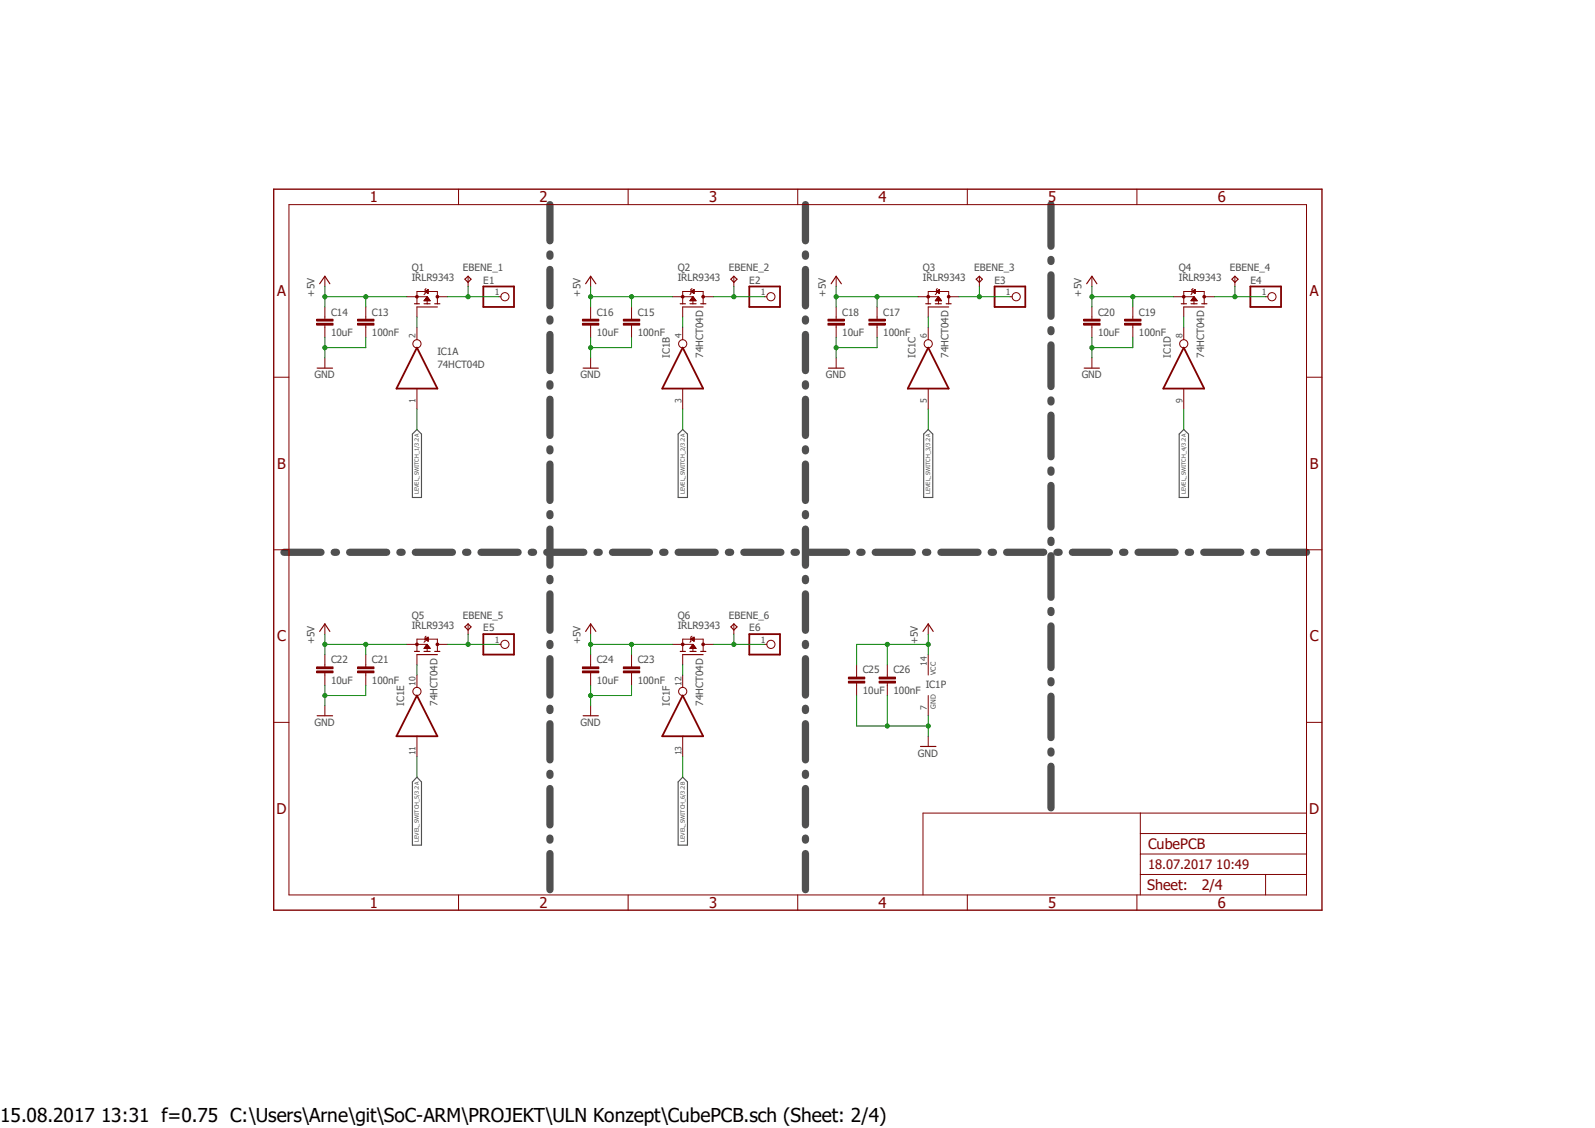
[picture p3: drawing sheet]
<svg xmlns="http://www.w3.org/2000/svg" width="297mm" height="210mm" viewBox="0 0 297 210" stroke-linecap="round" stroke-linejoin="round" font-family="sans-serif">
<path d="M50.6 35l195.9 134.9M246.5 35l-195.9 134.9" fill="none" stroke="#fff" stroke-width=".19"/>
<g fill="none" stroke="#505050" stroke-width="1.4">
<path d="M102.4 38.1v6.7M150 38.1v6.7M195.7 38.1v7.7M102.4 47.3v.4M102.4 50.2v6.7M102.4 59.4v.4M150 47.3v.4M150 50.2v6.7M150 59.4v.4M195.7 48.3v.4M195.7 51.2v7.7M102.4 62.3v6.7"/>
<path d="M102.4 71.5v.4M102.4 74.3v6.8M150 62.3v6.7M150 71.5v.4M150 74.3v6.8M195.7 61.4v.4M195.7 64.2v7.8M195.7 74.5v.3M195.7 77.3v7.7M102.4 83.6v.3M102.4 86.4v6.8M102.4 95.6v.4"/>
<path d="M102.4 98.5v6.7M150 83.6v.3M150 86.4v6.8M150 95.6v.4M150 98.5v6.7M195.7 87.5v.4M195.7 90.4v7.7M52.9 102.8h6.9M62.2 102.8h.5M65.1 102.8h6.9M74.5 102.8h.4M77.3 102.8h6.9"/>
<path d="M86.7 102.8h.4M89.6 102.8h6.9M98.9 102.8h.5M101.8 102.8h6.9M102.4 107.7v.4M102.4 110.6v6.7M102.4 119.8v.4M111.2 102.8h.4M114 102.8h6.9M123.4 102.8h.4M126.3 102.8h6.9M135.6 102.8h.5"/>
<path d="M138.5 102.8h6.9M147.9 102.8h.4M150 107.7v.4M150 110.6v6.7M150 119.8v.4M150.7 102.8h6.9M160.1 102.8h.4M163 102.8h6.9M172.3 102.8h.5M175.2 102.8h6.9M184.6 102.8h.4M187.5 102.8h6.9"/>
<path d="M195.7 100.6v.4M195.7 103.5v7.7M195.7 113.7v.3M195.7 116.5v7.8M196.8 102.8h.4M199.7 102.8h6.9M209 102.8h.5M211.9 102.8h6.9M221.3 102.8h.4M224.2 102.8h6.9M233.5 102.8h.4M236.4 102.8h6.9"/>
<path d="M102.4 122.6v6.8M102.4 131.9v.4M102.4 134.7v6.8M150 122.6v6.8M150 131.9v.4M150 134.7v6.8M195.7 126.7v.4M195.7 129.6v7.7M195.7 139.8v.4M102.4 144v.4M102.4 146.8v6.8M102.4 156v.4"/>
<path d="M102.4 158.9v6.8M150 144v.4M150 146.8v6.8M150 156v.4M150 158.9v6.8M195.7 142.7v7.7"/>
</g>
<path d="M77.6 80l.9 .8v11.8h-1.7v-11.8zM126.3 80.8l.8-.8 .9 .8v11.8h-1.7zM172 80.8l.8-.8 .9 .8v11.8h-1.7zM219.6 80.8l.8-.8 .9 .8v11.8h-1.7zM77.6 144.7l.9 .9v11.8h-1.7v-11.8zM127.1 144.7l.9 .9v11.8h-1.7v-11.8z" fill="none" stroke="#505050" stroke-width=".21"/>
<g fill="none" stroke="#800000" stroke-width=".19">
<path d="M53.8 38.1h189.5v128.5h-189.5zM85.4 35.2v2.9M117 35.2v2.9M148.5 35.2v2.9M180.1 35.2v2.9M211.7 35.2v2.9M77.6 55.2h1.9v1.4M77.6 56.6v-2.3h3.8v2.3M79.3 53.7l-.1 .2v.8l-.2 .2M92.9 55.2h.4M51 70.2h2.8M243.3 70.2h2.9"/>
<path d="M51 102.4h2.8M243.3 102.4h2.9M51 134.5h2.8M243.3 134.5h2.9M212.3 151.4v15.2M212.3 159h31M212.3 155.2h31M243.3 151.4h-71.4v15.2M85.4 166.6v2.9M117 166.6v2.9M148.5 166.6v2.9M180.1 166.6v2.9"/>
<path d="M211.7 166.6v2.9M212.3 162.8h31M235.7 162.8v3.8"/>
<circle cx="94" cy="55.2" r=".76"/>
</g>
<path d="M51 35.2h195.2v134.3h-195.2z" fill="none" stroke="#800000" stroke-width=".25"/>
<path d="M90 53.3h5.7v3.8h-5.7z" fill="none" stroke="#800000" stroke-width=".34"/>
<path d="M77.2 56.6h.9M77.6 57.1h3.8M79 56.6h1.1M80.9 56.6h1" fill="none" stroke="#800000" stroke-width=".21"/>
<circle cx="77.6" cy="55.2" r=".25" fill="#800000"/>
<circle cx="77.6" cy="55.2" r=".25" fill="none" stroke="#800000" stroke-width=".19"/>
<circle cx="81.5" cy="55.2" r=".25" fill="#800000"/>
<g fill="none" stroke="#800000" stroke-width=".19">
<path d="M59 59.4h3v.4h-3zM60.5 51.4v1.9M60.5 57.1v2.3M66.6 59.4h3v.4h-3zM68.1 57.1v2.3M75.7 55.2h1.9M77.6 57.1v1.9M79 56h1.1M79 55.9h1.1M79.1 55.8h.9M79.2 54.3l.5-.4v.8zM79.2 54.3h.5"/>
<path d="M79.2 55.8h.7M79.2 55.7h.7M79.2 54.2h.5M79.2 55.6h.6M79.3 54.4h.4M79.3 55.6h.5M79.3 54.1h.4M79.3 55.5h.5M79.4 54.4h.3M79.4 55.5h.3M79.4 54.1h.3M79.4 55.4h.3"/>
<path d="M79.5 54.5h.2M79.5 55.3h.1M79.5 54h.2M79.5 55.2l.6 .8h-1.1zM79.6 54.6h.1M79.8 53.9l-.2 .1M81.4 55.2h2M87.2 51.4v1.9M127.1 55.2h1.9v1.4M127.1 56.6v-2.3h3.8v2.3M128.9 53.7l-.2 .2v.8l-.2 .2M142.4 55.2h.4"/>
<path d="M59 60.2h3v.3h-3zM60.5 60.5v2.3M60.5 66.6v1.9M66.6 60.2h3v.3h-3zM68.1 60.5v2.3M77.6 60.9v2.3M77.6 72.3v3.9"/>
<circle cx="81.5" cy="55.2" r=".25"/>
<circle cx="143.6" cy="55.2" r=".76"/>
<circle cx="77.6" cy="64" r=".76"/>
</g>
<path d="M59.5 52.8l1-1.4 .9 1.4M86.6 52l.6-.6 .5 .6-.5 .6zM126.7 56.6h.9M127.1 57.1h3.8M128.5 56.6h1.1M130.5 56.6h.9M59.1 68.5h2.8" fill="none" stroke="#800000" stroke-width=".21"/>
<path d="M59 59.6h3M66.6 59.6h3M139.5 53.3h5.7v3.8h-5.7zM59 60.4h3M66.6 60.4h3M77.6 64.7l3.8 7.6h-7.6z" fill="none" stroke="#800000" stroke-width=".34"/>
<circle cx="127.1" cy="55.2" r=".25" fill="#800000"/>
<circle cx="127.1" cy="55.2" r=".25" fill="none" stroke="#800000" stroke-width=".19"/>
<circle cx="130.9" cy="55.2" r=".25" fill="#800000"/>
<g fill="none" stroke="#800000" stroke-width=".19">
<path d="M108.5 59.4h3v.4h-3zM110 51.4v1.9M110 57.1v2.3M116.1 59.4h3v.4h-3zM117.6 57.1v2.3M125.2 55.2h1.9M127.1 57.1v1.9M128.5 56h1.1M128.5 55.9h1M128.6 55.8h.9M128.7 54.3l.5-.4v.8zM128.7 55.8h.7"/>
<path d="M128.7 54.3h.5M128.7 55.7h.7M128.7 55.6h.6M128.8 54.2h.4M128.8 55.6h.5M128.8 54.4h.4M128.8 55.5h.4M128.9 54.1h.3M128.9 55.5h.3M128.9 54.4h.3M128.9 55.4h.3M128.9 55.3h.2"/>
<path d="M129 54.5h.2M129 55.3h.1M129 54h.2M129 55.2l.6 .8h-1.1zM129.1 54.5h.1M129.1 54h.1M129.2 54.6h.1M130.9 55.2h1.9M136.7 51.4v1.9M172.8 55.2h2v1.4M172.8 56.6v-2.3h3.9v2.3M174.5 53.7l-.1 .2v.8l-.2 .2"/>
<path d="M188.1 55.2h.4M108.5 60.2h3v.3h-3zM110 60.5v2.3M110 66.6v1.9M116.1 60.2h3v.3h-3zM117.6 60.5v2.3"/>
<circle cx="130.9" cy="55.2" r=".25"/>
<circle cx="189.2" cy="55.2" r=".76"/>
</g>
<path d="M109.1 52.8l.9-1.4 1 1.4M136.7 51.4l.5 .6-.5 .6-.6-.6zM172.4 56.6h.9M172.8 57.1h3.9M174.2 56.6h1.1M176.2 56.6h.9M108.6 68.5h2.8" fill="none" stroke="#800000" stroke-width=".21"/>
<path d="M108.5 59.6h3M116.1 59.6h3M185.2 53.3h5.7v3.8h-5.7zM108.5 60.4h3M116.1 60.4h3" fill="none" stroke="#800000" stroke-width=".34"/>
<circle cx="172.8" cy="55.2" r=".25" fill="#800000"/>
<circle cx="172.8" cy="55.2" r=".25" fill="none" stroke="#800000" stroke-width=".19"/>
<circle cx="176.7" cy="55.2" r=".25" fill="#800000"/>
<g fill="none" stroke="#800000" stroke-width=".19">
<path d="M154.2 59.4h3v.4h-3zM155.7 51.4v1.9M155.7 57.1v2.3M161.8 59.4h3v.4h-3zM163.3 57.1v2.3M170.9 55.2h1.9M172.8 57.1v1.9M174.2 56h1.1M174.2 55.9h1.1M174.3 55.8h.9M174.4 54.3l.5-.4v.8zM174.4 55.8h.7"/>
<path d="M174.4 54.3h.5M174.4 55.7h.7M174.5 55.6h.5M174.5 54.4h.4M174.5 54.2h.4M174.5 55.5h.5M174.6 54.4h.3M174.6 54.1h.3M174.6 55.5h.3M174.6 55.4h.3M174.7 54.5h.2M174.7 54.1h.2"/>
<path d="M174.7 55.3h.1M174.8 54.5h.1M174.8 54h.1M174.8 55.2l.5 .8h-1.1zM174.8 54.6h.1M175 53.9l-.2 .1M176.7 55.2h1.9M182.4 51.4v1.9M220.4 55.2h1.9v1.4M220.4 56.6v-2.3h3.8v2.3M222.2 53.7l-.2 .2v.8l-.2 .2M235.7 55.2h.4"/>
<path d="M154.2 60.2h3v.3h-3zM155.7 60.5v2.3M155.7 66.6v1.9M161.8 60.2h3v.3h-3zM163.3 60.5v2.3"/>
<circle cx="176.7" cy="55.2" r=".25"/>
<circle cx="236.9" cy="55.2" r=".76"/>
</g>
<path d="M154.8 52.8l.9-1.4 1 1.4M181.8 52l.6-.6 .5 .6-.5 .6zM220 56.6h.9M220.4 57.1h3.8M221.8 56.6h1.1M223.8 56.6h.9M154.3 68.5h2.8" fill="none" stroke="#800000" stroke-width=".21"/>
<path d="M154.2 59.6h3M161.8 59.6h3M232.8 53.3h5.7v3.8h-5.7zM154.2 60.4h3M161.8 60.4h3" fill="none" stroke="#800000" stroke-width=".34"/>
<circle cx="220.4" cy="55.2" r=".25" fill="#800000"/>
<circle cx="220.4" cy="55.2" r=".25" fill="none" stroke="#800000" stroke-width=".19"/>
<circle cx="224.2" cy="55.2" r=".25" fill="#800000"/>
<g fill="none" stroke="#800000" stroke-width=".19">
<path d="M201.8 59.4h3.1v.4h-3.1zM203.3 51.4v1.9M203.3 57.1v2.3M209.4 59.4h3.1v.4h-3.1zM210.9 57.1v2.3M218.5 55.2h1.9M220.4 57.1v1.9M221.8 56h1.1M221.8 55.9h1.1M221.9 55.8h.9M222 54.3l.5-.4v.8zM222 55.8h.8"/>
<path d="M222 54.3h.5M222 55.7h.7M222 55.6h.6M222.1 54.2h.4M222.1 55.6h.5M222.1 54.4h.4M222.1 55.5h.4M222.2 54.1h.3M222.2 55.5h.3M222.2 54.4h.3M222.2 55.4h.3M222.2 55.3h.2"/>
<path d="M222.3 54.5h.2M222.3 55.3h.1M222.3 54h.2M222.3 55.2l.6 .8h-1.1zM222.4 54.5h.1M222.4 54h.1M222.5 54.6h.1M224.2 55.2h1.9M230 51.4v1.9M201.8 60.2h3.1v.3h-3.1zM203.3 60.5v2.3M203.3 66.6v1.9"/>
<path d="M209.4 60.2h3.1v.3h-3.1zM210.9 60.5v2.3M77.6 120h1.9v1.3M79.3 118.4l-.1 .2v.8l-.2 .2M92.9 120h.4M77.6 121.3v-2.3h3.8v2.3"/>
<circle cx="224.2" cy="55.2" r=".25"/>
<circle cx="94" cy="120" r=".76"/>
</g>
<path d="M202.4 52.8l.9-1.4 1 1.4M229.4 52l.6-.6 .5 .6-.5 .6zM201.9 68.5h2.8M77.2 121.3h.9M77.6 121.9h3.8M79 121.3h1.1M80.9 121.3h1" fill="none" stroke="#800000" stroke-width=".21"/>
<path d="M201.8 59.6h3.1M209.4 59.6h3.1M201.8 60.4h3.1M209.4 60.4h3.1M90 118.1h5.7v3.8h-5.7z" fill="none" stroke="#800000" stroke-width=".34"/>
<circle cx="77.6" cy="120" r=".25" fill="#800000"/>
<circle cx="77.6" cy="120" r=".25" fill="none" stroke="#800000" stroke-width=".19"/>
<circle cx="81.5" cy="120" r=".25" fill="#800000"/>
<g fill="none" stroke="#800000" stroke-width=".19">
<path d="M60.5 116.2v1.9M75.7 120h1.9M79.2 119l.5-.4v.8zM79.2 119h.5M79.2 119.1h.5M79.3 118.9h.4M79.3 119.1h.4M79.4 118.9h.3M79.4 119.2h.3M79.5 118.8h.2M79.5 119.3h.2M79.5 118.7h.2"/>
<path d="M79.5 120l.6 .7h-1.1zM79.6 119.3h.1M79.6 118.7h.1M79.7 119.4h.1M81.4 120h2M87.2 116.2v1.9M127.1 120h1.9v1.3M128.9 118.4l-.2 .2v.8l-.2 .2M142.4 120h.4M59 124.9h3v.4h-3zM59 124.2h3v.3h-3zM60.5 121.9v2.3"/>
<path d="M60.5 125.3v2.3M60.5 131.4v1.9M66.6 124.9h3v.4h-3zM66.6 124.2h3v.3h-3zM68.1 121.9v2.3M68.1 125.3v2.3M77.6 121.9v1.9M79 120.6h1.1M79.1 120.6h.9M79.1 120.5h.9M79.2 120.4h.7M79.2 120.4h.6"/>
<path d="M79.3 120.3h.5M79.4 120.2h.3M79.4 120.1h.2M79.5 120.1h.1M79.5 120h.1M127.1 121.3v-2.3h3.8v2.3"/>
<circle cx="81.5" cy="120" r=".25"/>
<circle cx="143.6" cy="120" r=".76"/>
</g>
<path d="M59.5 117.6l1-1.4 .9 1.4M86.6 116.7l.6-.5 .5 .5-.5 .6zM59.1 133.3h2.8M126.7 121.3h.9M127.1 121.9h3.8M128.5 121.3h1.1M130.5 121.3h.9" fill="none" stroke="#800000" stroke-width=".21"/>
<path d="M139.5 118.1h5.7v3.8h-5.7zM59 125.1h3M59 124.3h3M66.6 125.1h3M66.6 124.3h3" fill="none" stroke="#800000" stroke-width=".34"/>
<circle cx="127.1" cy="120" r=".25" fill="#800000"/>
<circle cx="127.1" cy="120" r=".25" fill="none" stroke="#800000" stroke-width=".19"/>
<circle cx="130.9" cy="120" r=".25" fill="#800000"/>
<g fill="none" stroke="#800000" stroke-width=".19">
<path d="M127.1 60.9v2.3M127.1 72.3v3.9M172.8 60.9v2.3M172.8 72.3v3.9M220.4 60.9v2.3M220.4 72.3v3.9M110 116.2v1.9M125.2 120h1.9M128.7 119l.5-.4v.8zM128.7 119h.5M128.8 119.1h.4M128.8 118.9h.4"/>
<path d="M128.9 119.1h.3M128.9 118.9h.3M128.9 119.2h.3M129 118.8h.2M129 119.3h.2M129 120l.6 .7h-1.1zM129.1 118.7h.1M129.1 119.3h.1M129.2 118.7h.1M129.2 119.4h.1M130.9 120h1.9M136.7 116.2v1.9"/>
<path d="M172.8 116.2v1.9M77.6 125.7v2.3M77.6 137.1v3.8M108.5 124.9h3v.4h-3zM108.5 124.2h3v.3h-3zM110 121.9v2.3M110 125.3v2.3M110 131.4v1.9M116.1 124.9h3v.4h-3zM116.1 124.2h3v.3h-3zM117.6 121.9v2.3M117.6 125.3v2.3"/>
<path d="M127.1 121.9v1.9M127.1 125.7v2.3M127.1 137.1v3.8M128.5 120.6h1M128.6 120.6h.9M128.6 120.5h.9M128.7 120.4h.7M128.8 120.4h.5M128.8 120.3h.5M128.9 120.2h.3M128.9 120.1h.3M129 120.1h.1"/>
<path d="M129 120h.1M158 126.8h3v.4h-3zM158 126.1h3v.3h-3zM159.5 123.8v2.3M159.5 127.2v2.3M163.7 126.8h3.1v.4h-3.1zM163.7 126.1h3.1v.3h-3.1zM165.2 123.8v2.3M165.2 127.2v2.3M172.8 121.9v3.8M172.8 129.5v3.8M172.8 137.1v1.9"/>
<circle cx="127.1" cy="64" r=".76"/>
<circle cx="172.8" cy="64" r=".76"/>
<circle cx="220.4" cy="64" r=".76"/>
<circle cx="130.9" cy="120" r=".25"/>
<circle cx="77.6" cy="128.7" r=".76"/>
<circle cx="127.1" cy="128.7" r=".76"/>
</g>
<path d="M109.1 117.6l.9-1.4 1 1.4M136.7 116.2l.5 .5-.5 .6-.6-.6zM171.9 117.6l.9-1.4 1 1.4M108.6 133.3h2.8M171.4 139h2.9" fill="none" stroke="#800000" stroke-width=".21"/>
<g fill="none" stroke="#800000" stroke-width=".34">
<path d="M127.1 64.7l3.8 7.6h-7.6zM172.8 64.7l3.9 7.6h-7.7zM220.4 64.7l3.8 7.6h-7.6zM77.6 129.5l3.8 7.6h-7.6zM108.5 125.1h3M108.5 124.3h3M116.1 125.1h3M116.1 124.3h3M127.1 129.5l3.8 7.6h-7.6zM158 127h3M158 126.2h3M163.7 127h3.1"/>
<path d="M163.7 126.2h3.1"/>
</g>
<path d="M83.4 55.2h9.5M87.2 53.3v1.9" fill="none" stroke="#008000" stroke-width=".19"/>
<circle cx="87.2" cy="55.2" r=".38" fill="#008000"/>
<g fill="none" stroke="#008000" stroke-width=".19">
<path d="M60.5 55.2h15.2M60.5 53.3v3.8M77.6 76.2v3.8"/>
<circle cx="87.2" cy="55.2" r=".38"/>
</g>
<circle cx="60.5" cy="55.2" r=".38" fill="#008000"/>
<g fill="none" stroke="#008000" stroke-width=".19">
<path d="M68.1 55.2v1.9"/>
<circle cx="60.5" cy="55.2" r=".38"/>
</g>
<circle cx="68.1" cy="55.2" r=".38" fill="#008000"/>
<g fill="none" stroke="#008000" stroke-width=".19">
<path d="M110 55.2h15.2M110 53.3v3.8"/>
<circle cx="68.1" cy="55.2" r=".38"/>
</g>
<circle cx="110" cy="55.2" r=".38" fill="#008000"/>
<g fill="none" stroke="#008000" stroke-width=".19">
<path d="M117.6 55.2v1.9"/>
<circle cx="110" cy="55.2" r=".38"/>
</g>
<circle cx="117.6" cy="55.2" r=".38" fill="#008000"/>
<g fill="none" stroke="#008000" stroke-width=".19">
<path d="M155.7 55.2h15.2M155.7 53.3v3.8"/>
<circle cx="117.6" cy="55.2" r=".38"/>
</g>
<circle cx="155.7" cy="55.2" r=".38" fill="#008000"/>
<g fill="none" stroke="#008000" stroke-width=".19">
<path d="M163.3 55.2v1.9"/>
<circle cx="155.7" cy="55.2" r=".38"/>
</g>
<circle cx="163.3" cy="55.2" r=".38" fill="#008000"/>
<g fill="none" stroke="#008000" stroke-width=".19">
<path d="M203.3 55.2h15.2M203.3 53.3v3.8"/>
<circle cx="163.3" cy="55.2" r=".38"/>
</g>
<circle cx="203.3" cy="55.2" r=".38" fill="#008000"/>
<g fill="none" stroke="#008000" stroke-width=".19">
<path d="M210.9 55.2v1.9"/>
<circle cx="203.3" cy="55.2" r=".38"/>
</g>
<circle cx="210.9" cy="55.2" r=".38" fill="#008000"/>
<g fill="none" stroke="#008000" stroke-width=".19">
<path d="M60.5 120h15.2M60.5 118.1v3.8"/>
<circle cx="210.9" cy="55.2" r=".38"/>
</g>
<circle cx="60.5" cy="120" r=".38" fill="#008000"/>
<g fill="none" stroke="#008000" stroke-width=".19">
<path d="M68.1 120v1.9"/>
<circle cx="60.5" cy="120" r=".38"/>
</g>
<circle cx="68.1" cy="120" r=".38" fill="#008000"/>
<g fill="none" stroke="#008000" stroke-width=".19">
<path d="M110 120h15.2M110 118.1v3.8"/>
<circle cx="68.1" cy="120" r=".38"/>
</g>
<circle cx="110" cy="120" r=".38" fill="#008000"/>
<g fill="none" stroke="#008000" stroke-width=".19">
<path d="M117.6 120v1.9"/>
<circle cx="110" cy="120" r=".38"/>
</g>
<circle cx="117.6" cy="120" r=".38" fill="#008000"/>
<g fill="none" stroke="#008000" stroke-width=".19">
<path d="M172.8 118.1v3.8M172.8 120h-7.6v3.8"/>
<circle cx="117.6" cy="120" r=".38"/>
</g>
<circle cx="172.8" cy="120" r=".38" fill="#008000"/>
<g fill="none" stroke="#008000" stroke-width=".19">
<path d="M165.2 120h-5.7v3.8"/>
<circle cx="172.8" cy="120" r=".38"/>
</g>
<circle cx="165.2" cy="120" r=".38" fill="#008000"/>
<g fill="none" stroke="#008000" stroke-width=".19">
<path d="M77.6 59v1.9M60.5 62.8v3.8M68.1 62.8v1.9h-7.6"/>
<circle cx="165.2" cy="120" r=".38"/>
</g>
<circle cx="60.5" cy="64.7" r=".38" fill="#008000"/>
<g fill="none" stroke="#008000" stroke-width=".19">
<path d="M110 62.8v3.8M117.6 62.8v1.9h-7.6"/>
<circle cx="60.5" cy="64.7" r=".38"/>
</g>
<circle cx="110" cy="64.7" r=".38" fill="#008000"/>
<g fill="none" stroke="#008000" stroke-width=".19">
<path d="M155.7 62.8v3.8M163.3 62.8v1.9h-7.6"/>
<circle cx="110" cy="64.7" r=".38"/>
</g>
<circle cx="155.7" cy="64.7" r=".38" fill="#008000"/>
<g fill="none" stroke="#008000" stroke-width=".19">
<path d="M203.3 62.8v3.8M210.9 62.8v1.9h-7.6"/>
<circle cx="155.7" cy="64.7" r=".38"/>
</g>
<circle cx="203.3" cy="64.7" r=".38" fill="#008000"/>
<g fill="none" stroke="#008000" stroke-width=".19">
<path d="M60.5 127.6v3.8M68.1 127.6v1.9h-7.6"/>
<circle cx="203.3" cy="64.7" r=".38"/>
</g>
<circle cx="60.5" cy="129.5" r=".38" fill="#008000"/>
<g fill="none" stroke="#008000" stroke-width=".19">
<path d="M110 127.6v3.8M117.6 127.6v1.9h-7.6"/>
<circle cx="60.5" cy="129.5" r=".38"/>
</g>
<circle cx="110" cy="129.5" r=".38" fill="#008000"/>
<g fill="none" stroke="#008000" stroke-width=".19">
<path d="M165.2 129.5v5.7h7.6M172.8 133.3v3.8"/>
<circle cx="110" cy="129.5" r=".38"/>
</g>
<circle cx="172.8" cy="135.2" r=".38" fill="#008000"/>
<g fill="none" stroke="#008000" stroke-width=".19">
<path d="M159.5 129.5v5.7h5.7"/>
<circle cx="172.8" cy="135.2" r=".38"/>
</g>
<circle cx="165.2" cy="135.2" r=".38" fill="#008000"/>
<g fill="none" stroke="#008000" stroke-width=".19">
<path d="M132.8 55.2h9.6M136.7 53.3v1.9"/>
<circle cx="165.2" cy="135.2" r=".38"/>
</g>
<circle cx="136.7" cy="55.2" r=".38" fill="#008000"/>
<g fill="none" stroke="#008000" stroke-width=".19">
<path d="M127.1 59v1.9M178.6 55.2h9.5M182.4 53.3v1.9"/>
<circle cx="136.7" cy="55.2" r=".38"/>
</g>
<circle cx="182.4" cy="55.2" r=".38" fill="#008000"/>
<g fill="none" stroke="#008000" stroke-width=".19">
<path d="M172.8 59v1.9M226.1 55.2h9.6M230 53.3v1.9"/>
<circle cx="182.4" cy="55.2" r=".38"/>
</g>
<circle cx="230" cy="55.2" r=".38" fill="#008000"/>
<g fill="none" stroke="#008000" stroke-width=".19">
<path d="M220.4 59v1.9M83.4 120h9.5M87.2 118.1v1.9"/>
<circle cx="230" cy="55.2" r=".38"/>
</g>
<circle cx="87.2" cy="120" r=".38" fill="#008000"/>
<g fill="none" stroke="#008000" stroke-width=".19">
<path d="M132.8 120h9.6M136.7 118.1v1.9M77.6 123.8v1.9"/>
<circle cx="87.2" cy="120" r=".38"/>
</g>
<circle cx="136.7" cy="120" r=".38" fill="#008000"/>
<g fill="none" stroke="#008000" stroke-width=".19">
<path d="M127.1 76.2v3.8M172.8 76.2v3.8M220.4 76.2v3.8M127.1 123.8v1.9M77.6 140.9v3.8M127.1 140.9v3.8"/>
<circle cx="136.7" cy="120" r=".38"/>
</g>
<text font-size="3.6" x="0" y="208.9">15.08.2017 13:31 f=0.75 C:\Users\Arne\git\SoC-ARM\PROJEKT\ULN Konzept\CubePCB.sch (Sheet: 2/4)</text>
<g font-size="2.8" fill="#800000">
<text x="68.9" y="37.6">1</text>
<text x="100.5" y="37.6">2</text>
<text x="132" y="37.6">3</text>
<text x="163.6" y="37.6">4</text>
<text x="195.2" y="37.6">5</text>
<text x="226.8" y="37.6">6</text>
<text x="51.6" y="55.1">A</text>
<text x="243.9" y="55.1">A</text>
<text x="51.6" y="87.2">B</text>
<text x="243.9" y="87.2">B</text>
<text x="51.6" y="119.4">C</text>
<text x="243.9" y="119.4">C</text>
<text x="51.5" y="151.5">D</text>
<text x="243.8" y="151.5">D</text>
<text x="68.9" y="169">1</text>
<text x="100.5" y="169">2</text>
<text x="132" y="169">3</text>
<text x="163.6" y="169">4</text>
<text x="195.2" y="169">5</text>
<text x="226.8" y="169">6</text>
</g>
<g font-size="2.7" fill="#800000">
<text x="213.8" y="158">CubePCB</text>
<text x="213.6" y="165.7">Sheet:</text>
<text x="223.8" y="165.7">2/4</text>
</g>
<text font-size="2.4" fill="#800000" x="213.8" y="161.8">18.07.2017 10:49</text>
<g font-size="1.9" fill="#505050">
<text x="76.7" y="52.4">IRLR9343</text>
<text x="76.7" y="50.5">Q1</text>
<text x="86.2" y="50.5">EBENE_1</text>
<text x="90" y="52.8">E1</text>
<text x="126.2" y="52.4">IRLR9343</text>
<text x="126.2" y="50.5">Q2</text>
<text x="135.7" y="50.5">EBENE_2</text>
<text x="139.5" y="52.8">E2</text>
<text x="171.9" y="52.4">IRLR9343</text>
<text x="171.9" y="50.5">Q3</text>
<text x="181.4" y="50.5">EBENE_3</text>
<text x="185.2" y="52.8">E3</text>
<text x="219.5" y="52.4">IRLR9343</text>
<text x="219.5" y="50.5">Q4</text>
<text x="229" y="50.5">EBENE_4</text>
<text x="232.8" y="52.8">E4</text>
<text x="58.6" y="55.2" transform="rotate(-90 58.6 55.2)">+5V</text>
<text x="61.6" y="58.8">C14</text>
<text x="69.3" y="58.8">C13</text>
<text x="108.1" y="55.2" transform="rotate(-90 108.1 55.2)">+5V</text>
<text x="111.1" y="58.8">C16</text>
<text x="118.7" y="58.8">C15</text>
<text x="153.8" y="55.2" transform="rotate(-90 153.8 55.2)">+5V</text>
<text x="156.8" y="58.8">C18</text>
<text x="164.5" y="58.8">C17</text>
<text x="201.4" y="55.2" transform="rotate(-90 201.4 55.2)">+5V</text>
<text x="204.5" y="58.8">C20</text>
<text x="212.1" y="58.8">C19</text>
<text x="61.6" y="62.6">10uF</text>
<text x="69.3" y="62.6">100nF</text>
<text x="111.1" y="62.6">10uF</text>
<text x="118.7" y="62.6">100nF</text>
<text x="156.8" y="62.6">10uF</text>
<text x="164.5" y="62.6">100nF</text>
<text x="204.5" y="62.6">10uF</text>
<text x="212.1" y="62.6">100nF</text>
<text x="58.6" y="70.4">GND</text>
<text x="81.4" y="68.5">74HCT04D</text>
<text x="81.4" y="66.2">IC1A</text>
<text x="108.1" y="70.4">GND</text>
<text x="124.8" y="66.6" transform="rotate(-90 124.8 66.6)">IC1B</text>
<text x="130.9" y="66.6" transform="rotate(-90 130.9 66.6)">74HCT04D</text>
<text x="153.8" y="70.4">GND</text>
<text x="170.5" y="66.6" transform="rotate(-90 170.5 66.6)">IC1C</text>
<text x="176.7" y="66.6" transform="rotate(-90 176.7 66.6)">74HCT04D</text>
<text x="201.4" y="70.4">GND</text>
<text x="218.1" y="66.6" transform="rotate(-90 218.1 66.6)">IC1D</text>
<text x="224.2" y="66.6" transform="rotate(-90 224.2 66.6)">74HCT04D</text>
<text x="58.6" y="120" transform="rotate(-90 58.6 120)">+5V</text>
<text x="76.7" y="117.1">IRLR9343</text>
<text x="76.7" y="115.2">Q5</text>
<text x="86.2" y="115.2">EBENE_5</text>
<text x="90" y="117.6">E5</text>
<text x="108.1" y="120" transform="rotate(-90 108.1 120)">+5V</text>
<text x="126.2" y="117.1">IRLR9343</text>
<text x="126.2" y="115.2">Q6</text>
<text x="135.7" y="115.2">EBENE_6</text>
<text x="139.5" y="117.6">E6</text>
<text x="170.9" y="120" transform="rotate(-90 170.9 120)">+5V</text>
<text x="61.6" y="123.5">C22</text>
<text x="69.3" y="123.5">C21</text>
<text x="111.1" y="123.5">C24</text>
<text x="118.7" y="123.5">C23</text>
<text x="160.7" y="125.4">C25</text>
<text x="166.4" y="125.4">C26</text>
<text x="61.6" y="127.3">10uF</text>
<text x="69.3" y="127.3">100nF</text>
<text x="75.3" y="131.4" transform="rotate(-90 75.3 131.4)">IC1E</text>
<text x="81.4" y="131.4" transform="rotate(-90 81.4 131.4)">74HCT04D</text>
<text x="111.1" y="127.3">10uF</text>
<text x="118.7" y="127.3">100nF</text>
<text x="124.8" y="131.4" transform="rotate(-90 124.8 131.4)">IC1F</text>
<text x="130.9" y="131.4" transform="rotate(-90 130.9 131.4)">74HCT04D</text>
<text x="160.7" y="129.2">10uF</text>
<text x="166.4" y="129.2">100nF</text>
<text x="172.4" y="128.1">IC1P</text>
<text x="58.6" y="135.2">GND</text>
<text x="108.1" y="135.2">GND</text>
<text x="170.9" y="140.9">GND</text>
</g>
<g font-size="1.6" fill="#505050">
<text x="92.1" y="54.9">1</text>
<text x="141.6" y="54.9">1</text>
<text x="187.3" y="54.9">1</text>
<text x="234.9" y="54.9">1</text>
<text x="77.3" y="63" transform="rotate(-90 77.3 63)">2</text>
<text x="126.9" y="63" transform="rotate(-90 126.9 63)">4</text>
<text x="172.6" y="63" transform="rotate(-90 172.6 63)">6</text>
<text x="220.2" y="63" transform="rotate(-90 220.2 63)">8</text>
<text x="77.3" y="75" transform="rotate(-90 77.3 75)">1</text>
<text x="126.9" y="75" transform="rotate(-90 126.9 75)">3</text>
<text x="172.6" y="75" transform="rotate(-90 172.6 75)">5</text>
<text x="220.2" y="75" transform="rotate(-90 220.2 75)">9</text>
<text x="92.1" y="119.7">1</text>
<text x="141.6" y="119.7">1</text>
<text x="172.6" y="123.9" transform="rotate(-90 172.6 123.9)">14</text>
<text x="77.3" y="127.7" transform="rotate(-90 77.3 127.7)">10</text>
<text x="126.9" y="127.7" transform="rotate(-90 126.9 127.7)">12</text>
<text x="172.6" y="132.1" transform="rotate(-90 172.6 132.1)">7</text>
<text x="77.3" y="140.6" transform="rotate(-90 77.3 140.6)">11</text>
<text x="126.9" y="140.6" transform="rotate(-90 126.9 140.6)">13</text>
</g>
<g font-size="1.3" fill="#505050">
<text x="174.3" y="125.7" transform="rotate(-90 174.3 125.7)">VCC</text>
<text x="174.3" y="132" transform="rotate(-90 174.3 132)">GND</text>
</g>
<g font-size="1.1" fill="#505050">
<text x="78" y="91.9" transform="rotate(-90 78 91.9)">LEVEL_SWITCH_1/3.2A</text>
<text x="127.5" y="91.9" transform="rotate(-90 127.5 91.9)">LEVEL_SWITCH_2/3.2A</text>
<text x="173.2" y="91.9" transform="rotate(-90 173.2 91.9)">LEVEL_SWITCH_3/3.2A</text>
<text x="220.8" y="91.9" transform="rotate(-90 220.8 91.9)">LEVEL_SWITCH_4/3.2A</text>
<text x="78" y="156.7" transform="rotate(-90 78 156.7)">LEVEL_SWITCH_5/3.2A</text>
<text x="127.5" y="156.7" transform="rotate(-90 127.5 156.7)">LEVEL_SWITCH_6/3.2B</text>
</g>
</svg>
